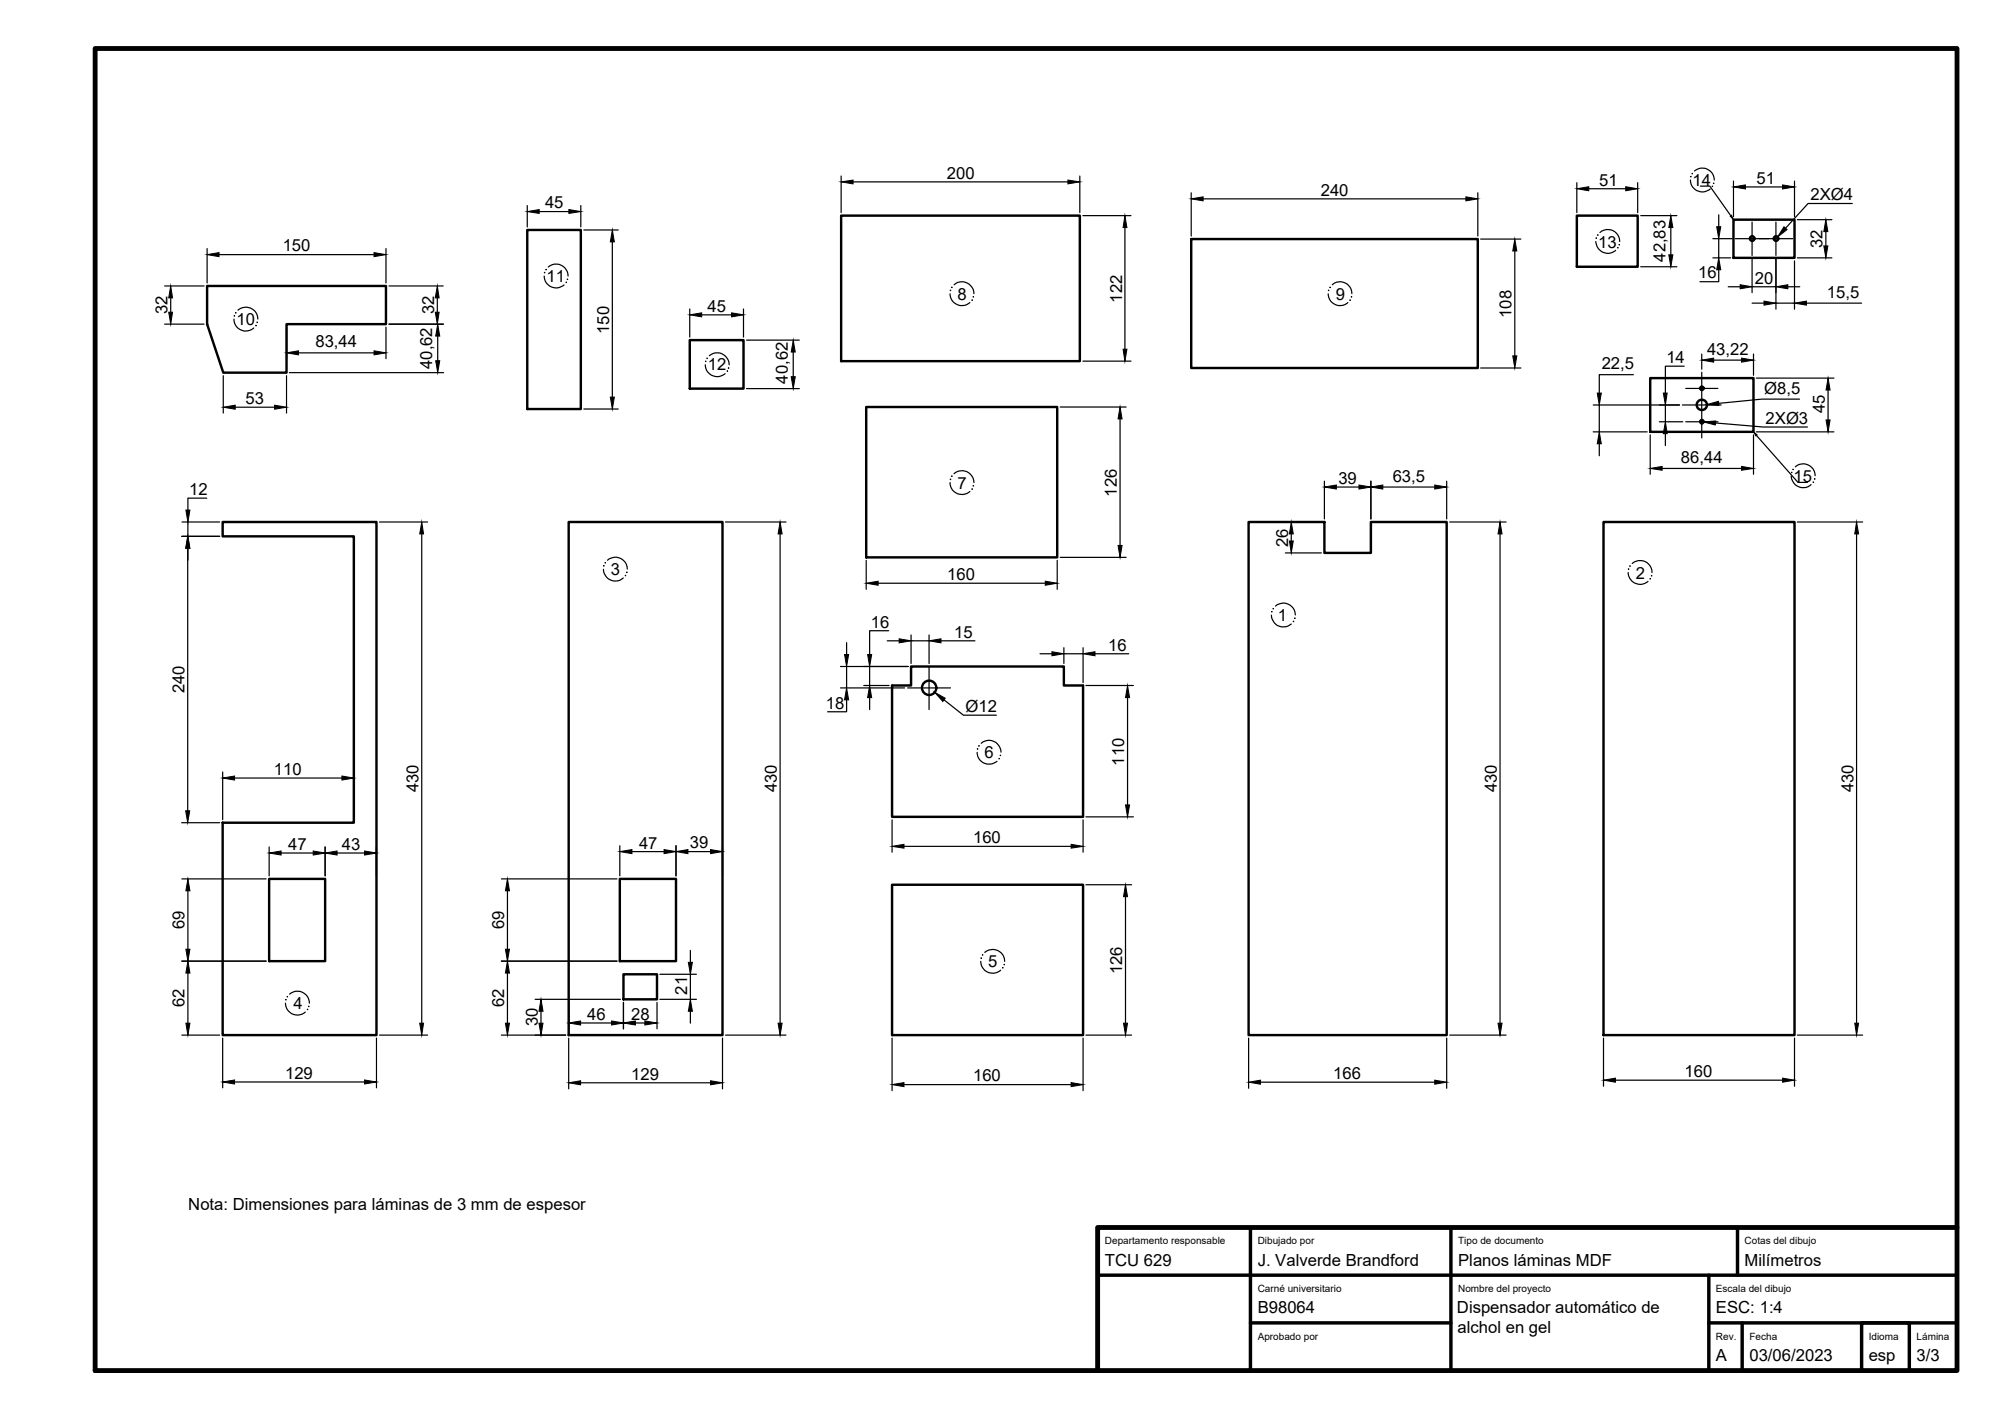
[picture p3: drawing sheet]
<svg xmlns="http://www.w3.org/2000/svg" width="420mm" height="297mm" viewBox="0 0 420 297" stroke-linecap="round" stroke-linejoin="round" font-family="sans-serif">
<!-- layer: 02_LINEA_PRINCIPAL_A4_A3 -->
<g fill="none" stroke="#000" stroke-width=".51">
<path d="M43.4 59.9h37.4v8h-20.8v10.2h-13.2l-3.4-10.2zM110.4 48.2h11.3v37.5h-11.3zM176.2 45.2h50v30.4h-50zM249.5 50.1h60v27h-60zM330.3 45.2h12.7v10.7h-12.7zM363.1 46h12.8v8h-12.8zM144.5 71.2h11.2v10.2h-11.2zM345.6 79.2h21.7v11.3h-21.7zM181.4 85.3h40v31.5h-40zM46.6 109.3h32.3v107.5h-32.3v-44.5h27.5v-59.9h-27.5zM119.1 109.3h32.2v107.5h-32.2zM261.5 109.3h15.9v6.5h9.7v-6.5h15.9v107.5h-41.5z"/>
<path d="M335.9 109.3h40v107.5h-40zM190.8 139.6h32v4h4.1v27.5h-40.1v-27.5h4zM56.4 184.1h11.7v17.2h-11.7zM129.8 184.1h11.8v17.2h-11.8zM186.8 185.3h40.1v31.5h-40.1zM130.6 204.1h7v5.2h-7z"/>
<circle cx="367" cy="50" r=".49"/>
<circle cx="372" cy="50" r=".49"/>
<circle cx="356.5" cy="84.8" r="1.08"/>
<circle cx="356.5" cy="81.3" r=".36"/>
<circle cx="356.5" cy="88.3" r=".36"/>
<circle cx="194.6" cy="144.1" r="1.5"/>
</g>
<!-- layer: 05_LINEA_ACOTADO -->
<g fill="none" stroke="#000" stroke-width=".25">
<path d="M176.2 36.9v7.6M178.7 38.1h45M226.2 36.9v7.6M330.3 38.3v6.2M332.8 39.5h7.7M343 38.3v6.2M363.1 37.9v7.5M365.6 39.2h7.8M375.9 37.9v7.5M34.5 59.9h8.2M43.4 52.1v7.2M45.9 53.3h32.4"/>
<path d="M80.8 52.1v7.2M81.5 59.9h11.3M110.4 43.1v4.4M112.9 44.3h6.3M121.7 43.1v4.4M122.3 48.2h7.2M128.3 50.7v32.5M226.8 45.2h10.1M235.6 47.7v25.5M249.5 40.4v9M252 41.7h55M309.5 40.4v9"/>
<path d="M310.1 50.1h8.4M317.3 52.6v21.9M343.6 45.2h7.6M343.6 55.9h7.6M350 47.7v5.7M358.8 54h3.7M358.8 50h4M360 56.5v2.5h-3.9M360 45v2.5M360 50v4M367 54.1v7.2M372 54.1v10.7"/>
<path d="M375.9 54.7v10.1M376.5 46h7.2M376.5 54h7.2M382.4 48.5v3M388 42.6h-9.3l-4.7 5.2M34.5 67.9h8.2M35.8 62.4v3M46.8 78.7v7.8M60 68.5v6.6M60 78.7v7.8M60.6 78.1h32.3M62.5 73.9h15.8"/>
<path d="M80.8 68.5v6.6M81.5 67.9h11.4M91.6 62.4v3M91.7 70.4v5.2M144.5 64.7v5.9M147 66h6.2M155.7 64.7v5.9M156.4 71.2h11M166.1 73.7v5.2M226.8 75.6h10.1M310.1 77.1h8.4M342.1 78.5h-7.1v3.8"/>
<path d="M352.7 76.7h-3.9v5.6M356.4 74.2v3.1M358.9 75.4h5.9M362 60.1h2.5M367 60.1h5M367 63.5h2.5M367.3 74.2v4.4M367.9 79.2h16.2M372 63.5h3.9M374.5 60.1h2.5M378.4 63.5h11.5M49.3 85.3h8.2"/>
<path d="M122.3 85.7h7.2M156.4 81.4h11M222.1 85.3h13.8M234.6 87.8v26.5M333.7 90.5h11.3M333.7 84.8h18.1M335 84.8v5.7M335 93v2.5M345.6 91.1v8.3M347.5 88.3h5M348.1 98.1h16.7M348.8 84.8v3.5"/>
<path d="M348.8 90.8v2.5M359.3 88.6l10 .9h9.3M367.3 91.1v8.3M367.9 90.5h16.2M376.9 83.6h-7.9l-9 .9M382.9 81.7v6.3M38 112.4h8M38.1 109.3h7.9M39.3 114.9v54.9M39.4 109.3v3.1M39.4 114.9v2.4M43.3 104.4h-3.9v2.4"/>
<path d="M79.5 109.3h10.1M88.3 111.8v102.5M152 109.3h12.6M163.4 111.8v102.5M181.4 117.4v6M221.4 117.4v6M222.1 116.8h13.8M269.2 109.3h7.6M269.2 115.8h7.6M270.5 111.8v1.5M277.4 100.8v7.9M279.9 102h4.7"/>
<path d="M287.1 100.8v7.9M289.6 102h10.9M303 100.8v7.9M303.6 109.3h11.9M314.2 111.8v102.5M376.5 109.3h13.6M388.9 111.8v102.5M176.1 139.6h14.1M177.3 134.6v2.5M177.3 139.6v4.5M182.1 139.6v4M183.9 122.2h35"/>
<path d="M185.8 134.2h2.5M186.1 132.1h-4v5M190.8 133v6M190.8 134.2h3.8M194.6 133v6M197.1 134.2h7.1M217.8 136.9h2.5M222.8 135.7v3.3M222.8 136.9h4.1M226.9 135.7v7.3M229.3 136.9h7.1M176.1 144.1h13.4"/>
<path d="M177.3 146.6v2.5h-4M180.9 143.6h5.3M182.1 146.1v2.5M197.7 146.6l4.1 3.2h6.9M227.4 143.6h10M236.2 146.1v22.5M38 172.3h8M46.6 161.7v10M49.1 163h22.5M56.4 177.4v6.1M58.9 178.7h6.7M68.1 177.4v6.1"/>
<path d="M70.6 178.7h5.8M74.1 161.7v10M78.9 177.4v6.1M129.8 177.2v6.3M132.4 178.4h6.7M141.6 177.2v6.3M144.1 178.4h4.7M151.3 177.2v6.3M186.8 171.7v6.8M189.3 177.3h35.1M226.9 171.7v6.8M227.4 171.1h10"/>
<path d="M38.1 184.1h17.6M39.4 186.6v12.2M105 184.1h24.2M106.3 186.6v12.2M144.6 199.1v2.5M227.4 185.3h9.6M235.7 187.8v26.5M38.1 216.8h7.9M38.1 201.3h17.6M39.4 203.8v10.5M46.6 217.5v10.4M78.9 217.5v10.4"/>
<path d="M79.5 216.8h10.1M105 216.8h13.5M105 201.3h24.2M106.3 203.8v10.5M112.1 209.3h17.8M113.3 211.8v2.5M119.1 210v5.5M119.1 217.5v10.6M121.6 214.3h6.5M130.6 210v5.5M133.1 214.3h2M137.6 210v5.5"/>
<path d="M138.2 204.1h7.7M138.2 209.3h7.7M144.6 204.1v5.2M144.6 211.8v2.5M151.3 217.5v10.6M152 216.8h12.6M186.8 217.5v11M226.9 217.5v11M227.4 216.8h9.6M261.5 217.5v10.5M303 217.5v10.5M303.6 216.8h11.9"/>
<path d="M335.9 217.5v10M375.9 217.5v10M376.5 216.8h13.6M49.1 226.7h27.3M121.6 226.8h27.2M189.3 227.2h35.1M264 226.7h36.5M338.4 226.3h35"/>
</g>
<g fill="#000" stroke="#000" stroke-width=".21">
<path d="M176.2 38.1l2.5-.4v.8zM223.7 37.7l2.5 .4-2.5 .4zM330.3 39.5l2.5-.4v.9zM340.5 39.1l2.5 .4-2.5 .5zM363.1 39.2l2.5-.5v.9zM373.4 38.7l2.5 .5-2.5 .4zM43.4 53.3l2.5-.4v.9zM78.3 52.9l2.5 .4-2.5 .5zM110.4 44.3l2.5-.4v.8zM119.2 43.9l2.5 .4-2.5 .4zM128.3 48.2l.4 2.5h-.9zM235.6 45.2l.4 2.5h-.8z"/>
<path d="M249.5 41.7l2.5-.5v.9zM307 41.2l2.5 .5-2.5 .4zM317.3 50.1l.4 2.5h-.8zM349.5 53.4h.9l-.4 2.5zM350 45.2l.4 2.5h-.9zM359.6 47.5h.8l-.4 2.5zM360 54l.4 2.5h-.8zM364.5 59.6l2.5 .5-2.5 .4zM373.7 47.5l.6 .6-2 1.6zM372 60.1l2.5-.5v.9zM382.4 46l.4 2.5h-.8zM382 51.5h.8l-.4 2.5z"/>
<path d="M35.3 65.4h.8l-.3 2.5zM35.8 59.9l.3 2.5h-.8zM60 73.9l2.5-.4v.8zM78.3 73.5l2.5 .4-2.5 .4zM91.2 65.4h.8l-.4 2.5zM91.6 59.9l.4 2.5h-.8zM91.3 75.6h.8l-.4 2.5zM91.7 67.9l.4 2.5h-.8zM144.5 66l2.5-.5v.9zM153.2 65.5l2.5 .5-2.5 .4zM165.7 78.9h.9l-.5 2.5zM166.1 71.2l.5 2.5h-.9z"/>
<path d="M235.2 73.2h.8l-.4 2.4zM316.9 74.5h.8l-.4 2.6zM356.4 75.4l2.5-.4v.9zM364.8 75l2.5 .4-2.5 .5zM369.5 63.1l2.5 .4-2.5 .4zM375.9 63.5l2.5-.4v.8zM46.8 85.3l2.5-.4v.8zM57.5 84.9l2.5 .4-2.5 .4zM127.8 83.2h.9l-.4 2.5zM234.6 85.3l.4 2.5h-.8zM335 90.5l.4 2.5h-.9zM334.5 82.3h.9l-.4 2.5z"/>
<path d="M345.6 98.1l2.5-.4v.8zM348.8 88.3l.4 2.5h-.8zM348.4 82.3h.8l-.4 2.5zM356.8 88.4l2.6-.2-.1 .8zM357.5 84.8l2.4-.7 .1 .8zM364.8 97.7l2.5 .4-2.5 .4zM382.5 88h.8l-.4 2.5zM382.9 79.2l.4 2.5h-.8zM39.3 112.4l.4 2.5h-.8zM39.4 112.4l.4 2.5h-.9zM38.9 106.8h.9l-.4 2.5zM88.3 109.3l.4 2.5h-.8z"/>
<path d="M163.4 109.3l.4 2.5h-.8zM234.2 114.3h.8l-.4 2.5zM270.5 109.3l.4 2.5h-.8zM270.1 113.3h.8l-.4 2.5zM277.4 102l2.5-.4v.8zM284.6 101.6l2.5 .4-2.5 .4zM287.1 102l2.5-.4v.8zM300.5 101.6l2.5 .4-2.5 .4zM314.2 109.3l.4 2.5h-.8zM388.9 109.3l.4 2.5h-.8zM176.9 137.1h.8l-.4 2.5zM181.7 137.1h.9l-.5 2.5z"/>
<path d="M181.4 122.2l2.5-.4v.8zM188.3 133.8l2.5 .4-2.5 .5zM194.6 134.2l2.5-.4v.9zM218.9 121.8l2.5 .4-2.5 .4zM220.3 136.5l2.5 .4-2.5 .5zM226.9 136.9l2.4-.4v.9zM177.3 144.1l.4 2.5h-.8zM182.1 143.6l.5 2.5h-.9zM195.8 145l2.2 1.3-.5 .6zM236.2 143.6l.4 2.5h-.9zM38.9 169.8h.8l-.4 2.5zM46.6 163l2.5-.4v.8z"/>
<path d="M56.4 178.7l2.5-.4v.8zM65.6 178.3l2.5 .4-2.5 .4zM68.1 178.7l2.5-.4v.8zM71.6 162.6l2.5 .4-2.5 .4zM76.4 178.3l2.5 .4-2.5 .4zM129.8 178.4l2.6-.4v.8zM139.1 178l2.5 .4-2.5 .4zM141.6 178.4l2.5-.4v.8zM148.8 178l2.5 .4-2.5 .4zM186.8 177.3l2.5-.4v.8zM224.4 176.9l2.5 .4-2.5 .4zM235.7 168.6h.9l-.4 2.5z"/>
<path d="M38.9 198.8h.9l-.4 2.5zM39.4 184.1l.4 2.5h-.9zM105.9 198.8h.8l-.4 2.5zM106.3 184.1l.4 2.5h-.8zM235.7 185.3l.5 2.5h-.9zM39.4 201.3l.4 2.5h-.9zM38.9 214.3h.9l-.4 2.5zM87.9 214.3h.8l-.4 2.5zM106.3 201.3l.4 2.5h-.8zM105.9 214.3h.8l-.4 2.5zM113.3 209.3l.4 2.5h-.8zM112.9 214.3h.8l-.4 2.5z"/>
<path d="M119.1 214.3l2.5-.4v.8zM128.1 213.9l2.5 .4-2.5 .4zM130.6 214.3l2.5-.4v.8zM135.1 213.9l2.5 .4-2.5 .4zM144.2 201.6h.8l-.4 2.5zM144.6 209.3l.4 2.5h-.8zM163 214.3h.8l-.4 2.5zM235.3 214.3h.9l-.5 2.5zM313.8 214.3h.8l-.4 2.5zM388.5 214.3h.8l-.4 2.5zM46.6 226.7l2.5-.5v.9zM76.4 226.2l2.5 .5-2.5 .4z"/>
<path d="M119.1 226.8l2.5-.4v.8zM148.8 226.4l2.5 .4-2.5 .4zM186.8 227.2l2.5-.4v.8zM224.4 226.8l2.5 .4-2.5 .4zM261.5 226.7l2.5-.4v.8zM300.5 226.3l2.5 .4-2.5 .4zM335.9 226.3l2.5-.5v.9zM373.4 225.8l2.5 .5-2.5 .4z"/>
</g>
<!-- layer: 04_LINEA_EJE_A4_A3 -->
<path d="M363.5 50h12M367 46.5v7M372 46.5v7M356.4 78v13.7M352.4 84.8h8.1M353.1 88.3h6.7M353.1 81.4h6.7M194.6 139.6v9M190.1 144.1h9" fill="none" stroke="#000" stroke-width=".25"/>
<!-- layer: 10_LINEA_FANTASMA_A4_A3 -->
<g fill="none" stroke="#000" stroke-width=".25">
<path d="M354.1 37.7a2.49 2.49 0 0 0 1.4 2.3 2.49 2.49 0 0 0 2.7-.4M354.9 35.8a2.51 2.51 0 0 1 2.7-.4 2.51 2.51 0 0 1 1.5 2.3M114 57.8a2.49 2.49 0 0 0 1.5 2.3 2.49 2.49 0 0 0 2.6-.4M114.8 55.9a2.51 2.51 0 0 1 2.7-.4 2.51 2.51 0 0 1 1.5 2.3M199.8 59.6a2.52 2.52 0 0 1 2.7-.3 2.52 2.52 0 0 1 1.5 2.2M279 59.6a2.48 2.48 0 0 1 2.7-.3 2.48 2.48 0 0 1 1.5 2.2M334.2 50.6a2.5 2.5 0 0 0 1.5 2.3 2.5 2.5 0 0 0 2.7-.4M335.1 48.7a2.5 2.5 0 0 1 2.7-.4 2.5 2.5 0 0 1 1.4 2.3M49 66.8a2.49 2.49 0 0 0 1.5 2.3 2.49 2.49 0 0 0 2.7-.4M49.9 65a2.5 2.5 0 0 1 2.6-.4 2.5 2.5 0 0 1 1.5 2.2M147.7 76.4a2.49 2.49 0 0 0 1.5 2.3 2.49 2.49 0 0 0 2.7-.4M148.6 74.5a2.51 2.51 0 0 1 2.7-.4 2.51 2.51 0 0 1 1.4 2.3"/>
<path d="M199 61.6a2.49 2.49 0 0 0 1.5 2.2 2.49 2.49 0 0 0 2.6-.4M278.2 61.6a2.46 2.46 0 0 0 1.5 2.2 2.46 2.46 0 0 0 2.6-.4M199.8 99.2a2.5 2.5 0 0 1 2.7-.4 2.5 2.5 0 0 1 1.5 2.3M375.2 99.7a2.49 2.49 0 0 0 1.5 2.2 2.49 2.49 0 0 0 2.6-.4M376 97.8a2.5 2.5 0 0 1 2.7-.4 2.5 2.5 0 0 1 1.5 2.3M126.4 119.3a2.49 2.49 0 0 0 1.5 2.2 2.49 2.49 0 0 0 2.6-.4M127.2 117.3a2.5 2.5 0 0 1 2.7-.4 2.5 2.5 0 0 1 1.5 2.3M199 101.1a2.49 2.49 0 0 0 1.5 2.3 2.49 2.49 0 0 0 2.6-.4M341 119.9a2.5 2.5 0 0 0 1.5 2.3 2.5 2.5 0 0 0 2.7-.4M341.9 118a2.5 2.5 0 0 1 2.7-.4 2.5 2.5 0 0 1 1.4 2.3M266.3 128.9a2.49 2.49 0 0 0 1.5 2.2 2.49 2.49 0 0 0 2.7-.4M267.2 127a2.5 2.5 0 0 1 2.6-.4 2.5 2.5 0 0 1 1.5 2.2"/>
<path d="M204.7 157.6a2.49 2.49 0 0 0 1.4 2.3 2.49 2.49 0 0 0 2.7-.4M205.5 155.7a2.52 2.52 0 0 1 2.7-.4 2.52 2.52 0 0 1 1.5 2.3M206.3 199.5a2.5 2.5 0 0 1 2.6-.4 2.5 2.5 0 0 1 1.5 2.3M59.8 210.1a2.49 2.49 0 0 0 1.5 2.3 2.49 2.49 0 0 0 2.7-.4M60.6 208.2a2.51 2.51 0 0 1 2.7-.3 2.51 2.51 0 0 1 1.5 2.2M205.4 201.4a2.49 2.49 0 0 0 1.5 2.3 2.49 2.49 0 0 0 2.7-.5"/>
</g>
<g fill="#000" stroke="#000" stroke-width=".21">
<path d="M118.8 58.5h.1zM334.3 49.8l.1 .1-.1 .1zM338.8 51.9h.1zM339.1 51.3h.1zM49 66.2h.2zM49.3 65.5h.2zM53.8 67.5h.2l-.1 .1zM152.3 77.6v.2zM199 60.8h.2zM199.3 60.2h.2l-.1 .1zM203.5 62.9h.2zM278.2 60.8h.2z"/>
<path d="M278.5 60.2h.2zM199.3 99.7h.2zM126.4 118.5h.2zM126.7 117.9h.2zM199 100.4h.2zM203.5 102.4h.2zM341 119.2h.2zM341.3 118.6h.2zM380 100.3h.2zM266.3 128.1h.2zM266.6 127.5h.2zM345.8 120.6h.2z"/>
<path d="M204.7 156.9h.1zM209.5 158.2h.1zM59.8 209.4h.2zM64.3 211.5h.2zM64.6 210.8h.2zM210.3 202.1h.1z"/>
<circle cx="354.2" cy="37" r=".07"/>
<circle cx="354.5" cy="36.4" r=".07"/>
<circle cx="358.7" cy="39" r=".07"/>
<circle cx="358.9" cy="38.4" r=".07"/>
<circle cx="114.1" cy="57.1" r=".07"/>
<circle cx="114.4" cy="56.5" r=".07"/>
<circle cx="118.6" cy="59.1" r=".07"/>
<circle cx="334.7" cy="49.2" r=".07"/>
<circle cx="53.6" cy="68.2" r=".07"/>
<circle cx="147.8" cy="75.7" r=".07"/>
<circle cx="148.1" cy="75" r=".07"/>
<circle cx="152.6" cy="77.1" r=".07"/>
<circle cx="203.9" cy="62.2" r=".07"/>
<circle cx="282.8" cy="62.9" r=".07"/>
<circle cx="283.1" cy="62.2" r=".07"/>
<circle cx="375.3" cy="99" r=".07"/>
<circle cx="375.6" cy="98.3" r=".07"/>
<circle cx="131.3" cy="119.9" r=".07"/>
<circle cx="203.9" cy="101.8" r=".07"/>
<circle cx="379.8" cy="101" r=".07"/>
<circle cx="131" cy="120.6" r=".07"/>
<circle cx="270.9" cy="130.2" r=".07"/>
<circle cx="271.2" cy="129.5" r=".07"/>
<circle cx="345.6" cy="121.2" r=".07"/>
<circle cx="205.1" cy="156.2" r=".07"/>
<circle cx="209.3" cy="158.9" r=".07"/>
<circle cx="60.2" cy="208.8" r=".07"/>
<circle cx="205.5" cy="200.7" r=".07"/>
<circle cx="205.8" cy="200" r=".07"/>
<circle cx="210.1" cy="202.7" r=".07"/>
</g>
<!-- layer: 06_ROTULADO -->
<path d="M362.4 45.3l.3-.2 .4 .9zM367.3 90.5l.7 .6-.2 .2z" fill="#000" stroke="#000" stroke-width=".21"/>
<path d="M356.1 39h2l4.4 6.2M367.9 91.2l8.7 9.8h2" fill="none" stroke="#000" stroke-width=".25"/>
<!-- layer: 07_LINEA_MARCO_CAJETIN -->
<path d="M19.9 10.2h390v276.9h-390zM409.9 257.1h-180v30" fill="none" stroke="#000" stroke-width="1"/>
<!-- layer: 08_LINEA_CAJETIN -->
<path d="M261.9 257.1v30M303.9 257.1v30M363.9 257.1v10M229.9 267.1h180M261.9 277.1h42M357.9 267.1v20M357.9 277.1h52M364.9 277.1v10M389.9 287.1v-10h10v10" fill="none" stroke="#000" stroke-width=".72"/>
<!-- layer: 06_ROTULADO -->
<path d="M231 271.7h29.8v10.9h-29.8z" fill="none" stroke="#fff" stroke-width=".25"/>
<g font-size="3.5">
<text x="198.3" y="37.5">200</text>
<text x="276.6" y="41">240</text>
<text x="334.9" y="38.9">51</text>
<text x="354.5" y="39">14</text>
<text x="367.9" y="38.5">51</text>
<text x="379.2" y="41.9">2XØ4</text>
<text x="114.2" y="43.6">45</text>
<text x="59.2" y="52.7">150</text>
<text x="334.8" y="51.9">13</text>
<text x="381.7" y="51.9" transform="rotate(-90 381.7 51.9)">32</text>
<text x="114.5" y="59">11</text>
<text x="348.9" y="54.8" transform="rotate(-90 348.9 54.8)">42,83</text>
<text x="355.7" y="58.3">16</text>
<text x="367.6" y="59.4">20</text>
<text x="35.1" y="65.8" transform="rotate(-90 35.1 65.8)">32</text>
<text x="90.9" y="65.8" transform="rotate(-90 90.9 65.8)">32</text>
<text x="148.2" y="65.3">45</text>
<text x="200.6" y="62.8">8</text>
<text x="235" y="63.4" transform="rotate(-90 235 63.4)">122</text>
<text x="279.8" y="62.8">9</text>
<text x="382.6" y="62.4">15,5</text>
<text x="49.5" y="68.1">10</text>
<text x="127.6" y="69.9" transform="rotate(-90 127.6 69.9)">150</text>
<text x="316.6" y="66.6" transform="rotate(-90 316.6 66.6)">108</text>
<text x="66.1" y="72.8">83,44</text>
<text x="90.5" y="77.3" transform="rotate(-90 90.5 77.3)">40,62</text>
<text x="148.2" y="77.6">12</text>
<text x="335.5" y="77.3">22,5</text>
<text x="349" y="76.1">14</text>
<text x="357.5" y="74.3">43,22</text>
<text x="165" y="80.3" transform="rotate(-90 165 80.3)">40,62</text>
<text x="369.5" y="82.5">Ø8,5</text>
<text x="51.4" y="84.6">53</text>
<text x="369.8" y="88.7">2XØ3</text>
<text x="382.2" y="86.6" transform="rotate(-90 382.2 86.6)">45</text>
<text x="280.3" y="101.4">39</text>
<text x="291.7" y="100.9">63,5</text>
<text x="352.1" y="97">86,44</text>
<text x="375.7" y="100.9">15</text>
<text x="39.6" y="103.7">12</text>
<text x="200.6" y="102.4">7</text>
<text x="233.9" y="104" transform="rotate(-90 233.9 104)">126</text>
<text x="269.8" y="114.6" transform="rotate(-90 269.8 114.6)">26</text>
<text x="128" y="120.5">3</text>
<text x="198.4" y="121.5">160</text>
<text x="342.6" y="121.2">2</text>
<text x="182.4" y="131.5">16</text>
<text x="267.7" y="130.1">1</text>
<text x="199.8" y="133.6">15</text>
<text x="232.1" y="136.3">16</text>
<text x="38.6" y="145.2" transform="rotate(-90 38.6 145.2)">240</text>
<text x="173" y="148.5">18</text>
<text x="202.3" y="149.1">Ø12</text>
<text x="206.2" y="158.9">6</text>
<text x="235.5" y="160.4" transform="rotate(-90 235.5 160.4)">110</text>
<text x="57.3" y="162.3">110</text>
<text x="87.7" y="165.9" transform="rotate(-90 87.7 165.9)">430</text>
<text x="162.7" y="165.9" transform="rotate(-90 162.7 165.9)">430</text>
<text x="313.5" y="165.9" transform="rotate(-90 313.5 165.9)">430</text>
<text x="388.2" y="165.9" transform="rotate(-90 388.2 165.9)">430</text>
<text x="60.4" y="178.1">47</text>
<text x="71.6" y="178">43</text>
<text x="133.8" y="177.8">47</text>
<text x="144.5" y="177.7">39</text>
<text x="203.8" y="176.6">160</text>
<text x="38.7" y="194.6" transform="rotate(-90 38.7 194.6)">69</text>
<text x="105.6" y="194.6" transform="rotate(-90 105.6 194.6)">69</text>
<text x="207" y="202.6">5</text>
<text x="144" y="208.4" transform="rotate(-90 144 208.4)">21</text>
<text x="235.1" y="204.1" transform="rotate(-90 235.1 204.1)">126</text>
<text x="38.7" y="211" transform="rotate(-90 38.7 211)">62</text>
<text x="61.5" y="211.4">4</text>
<text x="105.6" y="211" transform="rotate(-90 105.6 211)">62</text>
<text x="112.6" y="215" transform="rotate(-90 112.6 215)">30</text>
<text x="123" y="213.6">46</text>
<text x="132.2" y="213.6">28</text>
<text x="59.7" y="226">129</text>
<text x="132.2" y="226.1">129</text>
<text x="203.8" y="226.5">160</text>
<text x="279.3" y="226">166</text>
<text x="352.8" y="225.6">160</text>
<text x="39.4" y="253.5">Nota: Dimensiones para láminas de 3 mm de espesor</text>
<text x="231.4" y="265.1">TCU 629</text>
<text x="263.4" y="265.1">J. Valverde Brandford</text>
<text x="305.4" y="265.1">Planos láminas MDF</text>
<text x="365.4" y="265.1">Milímetros</text>
<text x="263.4" y="275.1">B98064</text>
<text x="305.2" y="275.1">Dispensador automático de</text>
<text x="359.4" y="275.1">ESC: 1:4</text>
<text x="305.3" y="279.3">alchol en gel</text>
<text x="359.4" y="285.1">A</text>
<text x="366.4" y="285.1">03/06/2023</text>
<text x="391.4" y="285.1">esp</text>
<text x="401.4" y="285.1">3/3</text>
</g>
<g font-size="2.1">
<text x="231.4" y="260.6">Departamento responsable</text>
<text x="263.4" y="260.6">Dibujado por</text>
<text x="305.4" y="260.6">Tipo de documento</text>
<text x="365.4" y="260.6">Cotas del dibujo</text>
<text x="263.4" y="270.6">Carné universitario</text>
<text x="305.4" y="270.6">Nombre del proyecto</text>
<text x="359.4" y="270.6">Escala del dibujo</text>
<text x="263.4" y="280.6">Aprobado por</text>
<text x="359.4" y="280.6">Rev.</text>
<text x="366.4" y="280.6">Fecha</text>
<text x="391.4" y="280.6">Idioma</text>
<text x="401.4" y="280.6">Lámina</text>
</g>
</svg>
